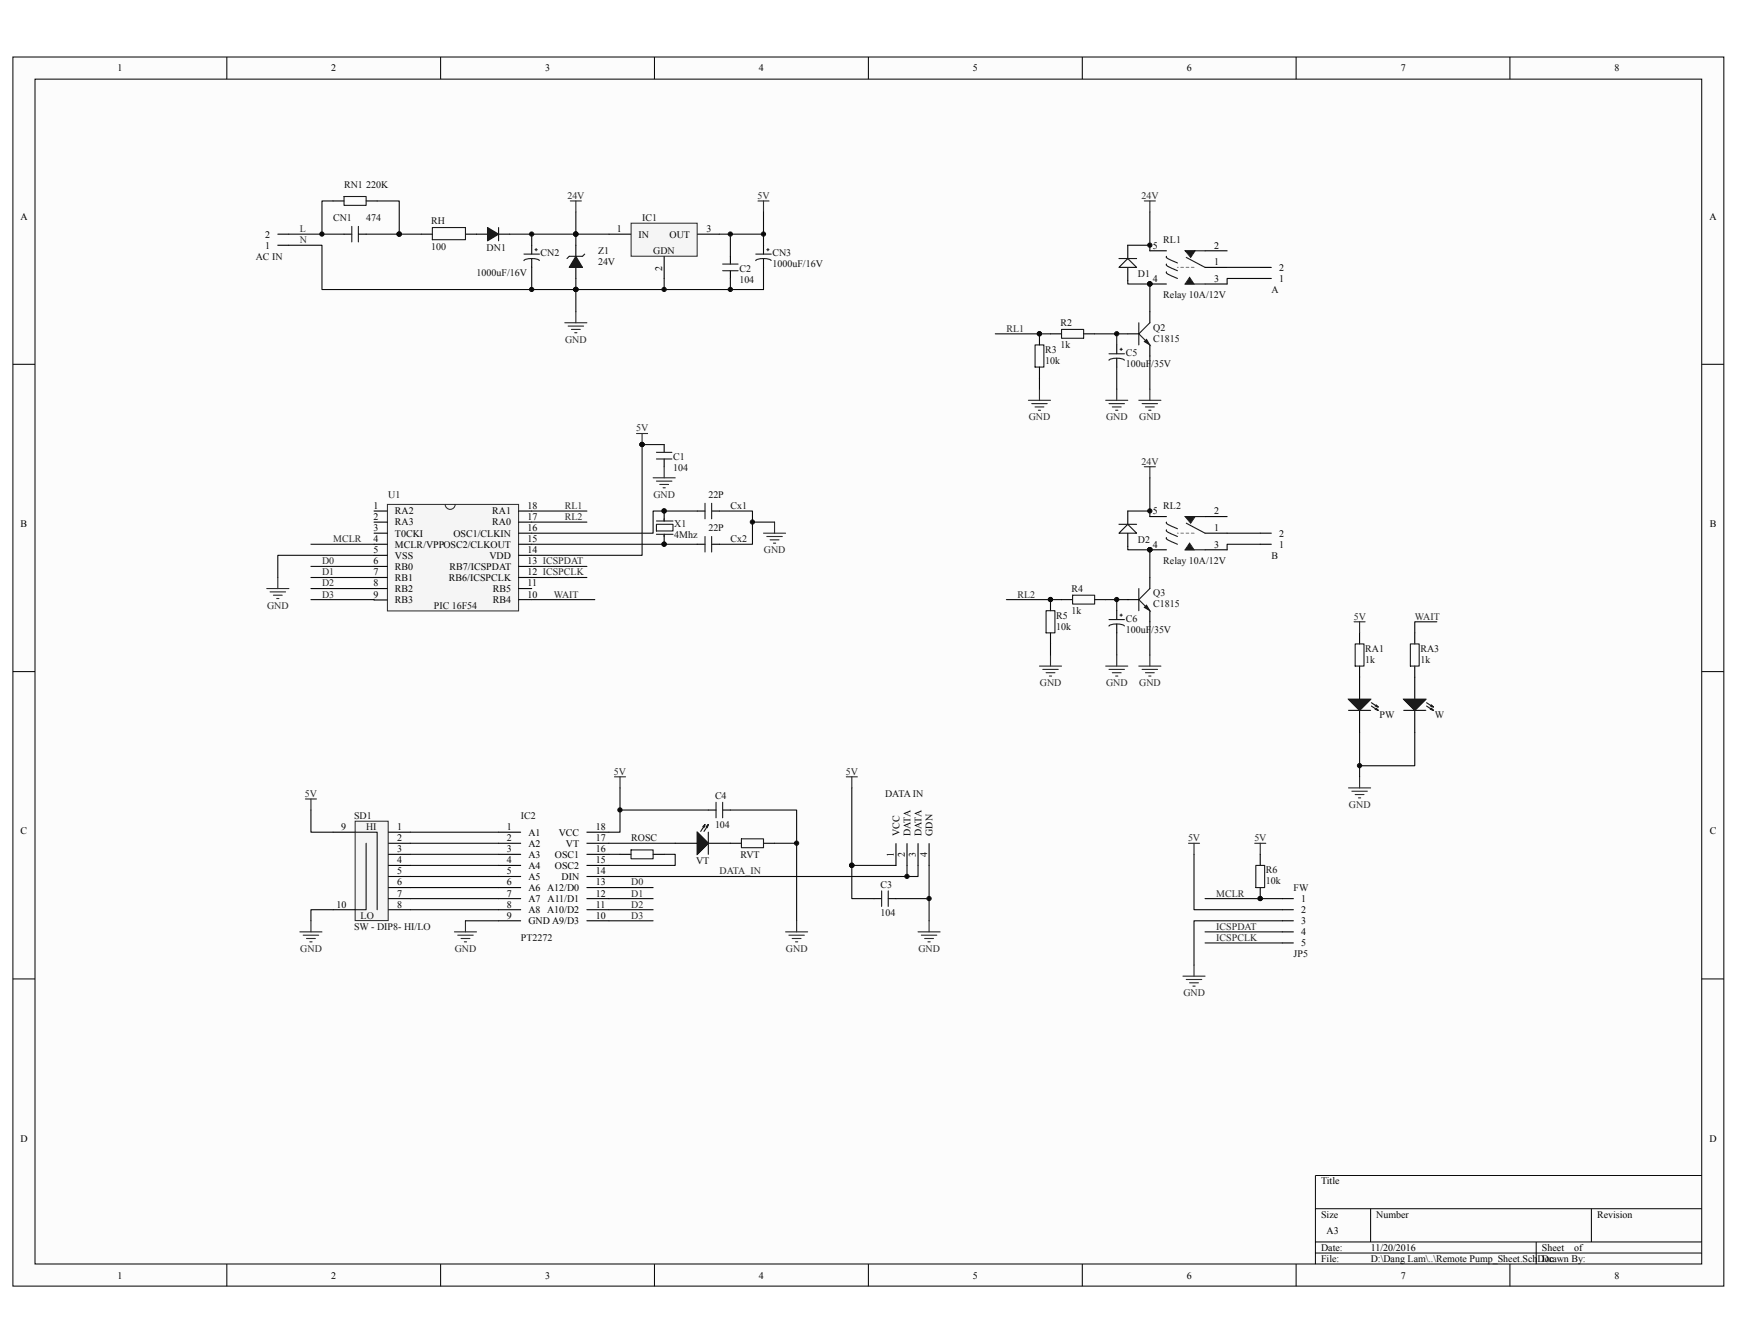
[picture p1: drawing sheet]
<svg xmlns="http://www.w3.org/2000/svg" width="279mm" height="216mm" viewBox="0 0 279 216" stroke-linecap="round" stroke-linejoin="round" font-family="sans-serif">
<path d="M2.1 9.2h275.2v197.6h-275.2z" fill="#fcfcfc"/>
<path d="M2.1 9.2h275.2v197.6h-275.2z" fill="none" stroke="#000" stroke-width=".16"/>
<path d="M5.7 12.7h268v190.5h-268z" fill="#fcfcfc"/>
<g fill="none" stroke="#000" stroke-width=".16">
<path d="M5.6 12.7h268.1v190.5h-268.1zM36.5 9.2v3.5M70.9 9.2v3.5M105.3 9.2v3.5M139.7 9.2v3.5M174.1 9.2v3.5M208.5 9.2v3.5M242.9 9.2v3.5M2.1 58.6h3.5M273.7 58.6h3.6M2.1 108h3.5M273.7 108h3.6"/>
<path d="M2.1 157.4h3.5M273.7 157.4h3.6M211.6 194.3h62.1M211.6 199.7h62.1M220.5 194.3v5.4M247.1 199.7v3.5M256 194.3v5.4M273.7 189h-62.1v14.2M36.5 203.2v3.6M70.9 203.2v3.6M105.3 203.2v3.6M139.7 203.2v3.6"/>
<path d="M174.1 203.2v3.6M208.5 203.2v3.6M211.6 201.4h62.1M242.9 203.2v3.6"/>
</g>
<g fill="none" stroke="#262626" stroke-width=".18">
<path d="M184.1 32.3h1.7M185 32.3v1.8M102.4 69.7h1.8M103.3 69.7v1.8M105.1 76.8h3.5M105.6 77.3h2.5M106.1 77.9h1.4M106.7 78.4h.3M106.8 75v1.8M183.2 64.4h3.5M183.7 64.9h2.5M184.2 65.4h1.5"/>
<path d="M184.8 66h.3M185 62.6v1.8M191.2 135.6h1.7M192.1 135.6v1.7M201.8 135.6h1.8M202.7 135.6v1.7M190.3 156.9h3.5M190.8 157.5h2.5M191.3 158h1.5M191.9 158.5h.3M192.1 155.1v1.8"/>
</g>
<g fill="#0e0e0e" stroke="#0e0e0e" stroke-width=".16">
<circle cx="103.3" cy="71.5" r=".34"/>
<circle cx="202.7" cy="144.4" r=".34"/>
<circle cx="106.8" cy="87.5" r=".34"/>
<circle cx="106.8" cy="82.1" r=".34"/>
<circle cx="185" cy="39.4" r=".34"/>
</g>
<g fill="none" stroke="#000" stroke-width=".18">
<path d="M169 53.7h1.8M174.3 53.7h1.8M106.8 71.5v1.2M106.8 73.8v1.2M106.8 82.2v1.6M106.8 85.9v1.6M112.2 82.2h1.2M112.2 87.5h1.2M114.5 82.2h1.2M114.5 87.5h1.2M202.7 87.5h1.8M202.7 85.7h1.8"/>
<path d="M218.7 108.9v3.5M218.7 114.3v3.5M202.7 137.3v1.8M202.7 142.7v1.8M206.3 144.5h1.7M206.3 146.2h1.7M206.3 148h1.7M206.3 149.8h1.7M206.3 151.6h1.7"/>
</g>
<g fill="none" stroke="#1c1c1c" stroke-width=".18">
<path d="M170.8 53h3.5v1.4h-3.5zM105.6 73.8h2.5M105.6 72.7h2.5M105.6 84.3h2.7v1.1h-2.7zM105.6 85.9h2.7M105.6 83.8h2.7M106.8 83.4v.4M106.8 85.9v.3M113.4 80.9v2.5M113.4 86.2v2.5M114.5 80.9v2.5M114.5 86.2v2.5"/>
<path d="M202 139.1h1.4v3.6h-1.4z"/>
</g>
<path d="M181.4 39.4h3.6M185 34.1v6.2M85.5 91.1h8.9M85.5 92.8h8.9M192.1 137.3v8.9h14.2M193.8 144.5h12.5M193.8 149.8h12.5M193.8 151.6h12.5M206.3 148h-14.2v7.1" fill="none" stroke="#0e0e0e" stroke-width=".18"/>
<path d="M216.9 112.4h3.6l-1.8 1.8zM216.9 114.2h3.6" fill="none" stroke="#151515" stroke-width=".18"/>
<path d="M216.9 112.4h3.6l-1.8 1.8z" fill="#151515"/>
<path d="M216.9 112.4h3.6l-1.8 1.8z" fill="none" stroke="#151515" stroke-width=".16"/>
<path d="M220.6 113l1.1 .7M220.6 113.5l1.1 .7M221.4 113.3l.3 .4-.5-.2M221.4 113.8l.3 .4-.5-.2M225.8 112.4h3.5l-1.7 1.8zM225.8 114.2h3.5" fill="none" stroke="#151515" stroke-width=".18"/>
<path d="M227.6 108.9v3.5M227.6 114.3v3.5" fill="none" stroke="#000" stroke-width=".18"/>
<path d="M225.8 112.4h3.5l-1.7 1.8z" fill="#151515"/>
<path d="M225.8 112.4h3.5l-1.7 1.8z" fill="none" stroke="#151515" stroke-width=".16"/>
<path d="M229.5 113l1 .7M229.5 113.5l1 .7M230.2 113.3l.4 .4-.5-.2M230.2 113.8l.4 .4-.5-.2" fill="none" stroke="#151515" stroke-width=".18"/>
<path d="M218.7 101.7v1.8M218.7 107.1v1.8M227.6 101.7v1.8M227.6 107.1v1.8" fill="none" stroke="#000" stroke-width=".18"/>
<path d="M218 103.5h1.4v3.6h-1.4zM226.9 103.5h1.4v3.6h-1.4z" fill="none" stroke="#1c1c1c" stroke-width=".18"/>
<path d="M217.8 100h1.8M218.7 100v1.7M216.9 126.7h3.6M217.4 127.2h2.5M218 127.7h1.4M218.5 128.3h.4M218.7 124.9v1.8" fill="none" stroke="#262626" stroke-width=".18"/>
<path d="M231.1 100h-3.5v1.7M218.7 117.8v7.1" fill="none" stroke="#0e0e0e" stroke-width=".18"/>
<path d="M62.3 81.1h21.1v17.1h-21.1z" fill="#f5f5f5"/>
<path d="M62.3 81.1h21.1v17.1h-21.1zM73.2 81.1a.81 .81 0 0 1-.8 .8 .81 .81 0 0 1-.8-.8" fill="none" stroke="#262626" stroke-width=".16"/>
<g fill="none" stroke="#000" stroke-width=".18">
<path d="M185 40.3h2.6M185 45.7h2.6M193.8 43h3.6M193.8 40.3h3.6M193.8 45.7h3.6M60.2 82.2h2.1M60.2 83.9h2.1M60.2 85.7h2.1M60.2 87.5h2.1M60.2 89.3h2.1M60.2 91.1h2.1M60.2 92.8h2.1"/>
<path d="M60.2 94.6h2.1M60.2 96.4h2.1M83.4 82.2h2.1M83.4 83.9h2.1M83.4 85.7h2.1M83.4 87.5h2.1M83.4 89.3h2.1M83.4 91.1h2.1M83.4 92.8h2.1M83.4 94.6h2.1M83.4 96.4h2.1"/>
</g>
<path d="M85.5 87.5h26.7M112.2 82.2h-7.1v3.5h-19.6M115.7 82.2h5.3v5.3h-5.3M121 83.9h3.6" fill="none" stroke="#0e0e0e" stroke-width=".18"/>
<path d="M122.8 85.7h3.6M123.3 86.2h2.5M123.9 86.8h1.4M124.4 87.3h.4M124.6 83.9v1.8" fill="none" stroke="#262626" stroke-width=".18"/>
<g fill="#0e0e0e" stroke="#0e0e0e" stroke-width=".16">
<circle cx="121" cy="83.9" r=".34"/>
<circle cx="185" cy="45.6" r=".34"/>
</g>
<path d="M187.6 42.5v.1l.2 .2 1.6 .7M187.6 43.7v.2l.2 .2 1.6 .7M187.6 41.2v.2l.2 .2 1.6 .7" fill="none" stroke="#1c1c1c" stroke-width=".18"/>
<path d="M190.6 40.3h1.6l-.7 1.1z" fill="#1c1c1c"/>
<path d="M190.6 40.3h1.6l-.7 1.1z" fill="none" stroke="#1c1c1c" stroke-width=".16"/>
<path d="M191.3 44.6l.8 1.1h-1.5z" fill="#1c1c1c"/>
<path d="M191.3 44.6l.8 1.1h-1.5z" fill="none" stroke="#1c1c1c" stroke-width=".16"/>
<path d="M166.5 55.5h1.4v3.5h-1.4zM190.6 45.7h3.2M190.6 40.3h3.2M190.8 41.4l3 1.6M187.6 85.2v.1l.2 .2 1.6 .7M187.6 86.4v.2l.2 .2 1.6 .7M187.6 83.9v.2l.2 .2 1.6 .7" fill="none" stroke="#1c1c1c" stroke-width=".18"/>
<path d="M192.1 43h-2.7" fill="none" stroke="#808080" stroke-width=".18" stroke-dasharray=".4 .4"/>
<g fill="#0e0e0e" stroke="#0e0e0e" stroke-width=".16">
<circle cx="185" cy="45.6" r=".34"/>
<circle cx="185" cy="82.1" r=".34"/>
<circle cx="167.2" cy="53.7" r=".34"/>
<circle cx="185" cy="88.4" r=".34"/>
</g>
<path d="M184.1 75h1.7M185 75v1.8M183.2 107.1h3.5M183.7 107.6h2.5M184.2 108.1h1.5M184.8 108.7h.3M185 105.3v1.8" fill="none" stroke="#262626" stroke-width=".18"/>
<path d="M185 76.8v6.2M161.9 96.4h8.9M181.4 82.2h3.6M185 100v5.3" fill="none" stroke="#0e0e0e" stroke-width=".18"/>
<path d="M167.2 53.7v1.8M167.2 59v1.8M185 83h2.6M185 88.4h2.6M193.8 85.7h3.6M193.8 83h3.6M193.8 88.4h3.6" fill="none" stroke="#000" stroke-width=".18"/>
<path d="M190.6 83h1.6l-.7 1.1z" fill="#1c1c1c"/>
<path d="M190.6 83h1.6l-.7 1.1z" fill="none" stroke="#1c1c1c" stroke-width=".16"/>
<path d="M191.3 87.3l.8 1.1h-1.5z" fill="#1c1c1c"/>
<path d="M191.3 87.3l.8 1.1h-1.5z" fill="none" stroke="#1c1c1c" stroke-width=".16"/>
<g fill="none" stroke="#1c1c1c" stroke-width=".18">
<path d="M178.4 56.9h2.5M180.2 56.2h.3M180.3 56v.3M180.9 57.9a2.48 2.48 0 0 0-2.5 0M183.2 51.9v3.6M185 51.9l-1.8 1.8 1.4 1.4M168.3 98.2h1.4v3.5h-1.4zM172.5 95.7h3.6v1.4h-3.6zM178.4 99.6h2.5M180.2 98.9h.3M180.3 98.7v.4M190.6 88.4h3.2"/>
<path d="M190.6 83h3.2M190.8 84.1l3 1.6M180.9 100.6a2.48 2.48 0 0 0-2.5 .1"/>
</g>
<path d="M192.1 85.7h-2.7" fill="none" stroke="#808080" stroke-width=".18" stroke-dasharray=".4 .4"/>
<g fill="#0e0e0e" stroke="#0e0e0e" stroke-width=".16">
<circle cx="185" cy="88.4" r=".34"/>
<circle cx="169" cy="96.4" r=".34"/>
<circle cx="218.7" cy="123.1" r=".34"/>
<circle cx="179.6" cy="96.4" r=".34"/>
<circle cx="179.6" cy="53.7" r=".34"/>
</g>
<path d="M179.6 55.5v1.4M179.6 57.6v1.4M202.7 44.8h1.8M202.7 43h1.8M169 96.4v1.8M170.8 96.4h1.7M176.1 96.4h1.8M179.6 98.2v1.4M169 101.7v1.8M179.6 100.3v1.4" fill="none" stroke="#000" stroke-width=".18"/>
<g fill="none" stroke="#262626" stroke-width=".18">
<path d="M165.4 64.4h3.6M166 64.9h2.4M166.5 65.4h1.4M167 66h.4M167.2 62.6v1.8M177.9 64.4h3.5M178.4 64.9h2.5M178.9 65.4h1.4M179.5 66h.3M179.6 62.6v1.8M42.9 94.6h3.6M43.4 95.2h2.5"/>
<path d="M44 95.7h1.4M44.5 96.2h.4M44.7 92.8v1.8M167.2 107.1h3.6M167.7 107.6h2.5M168.3 108.1h1.4M168.8 108.7h.4M169 105.3v1.8M177.9 107.1h3.5M178.4 107.6h2.5M178.9 108.1h1.4M179.5 108.7h.3"/>
<path d="M179.6 105.3v1.8"/>
</g>
<g fill="none" stroke="#0e0e0e" stroke-width=".18">
<path d="M179.6 53.7v1.8M179.6 59v3.6M185 57.2v5.4M167.2 60.8v1.8M50 87.5h10.2M60.2 89.3h-15.5v3.5M85.5 82.2h8.9M85.5 83.9h8.9M85.5 96.4h10.2M177.9 96.4h3.5M179.6 96.4v1.8M169 103.5v1.8"/>
<path d="M179.6 101.7v3.6M227.6 117.8v5.3h-8.9"/>
</g>
<path d="M184.4 54.6l.6 .8-.9-.5z" fill="#1c1c1c"/>
<path d="M184.4 54.6l.6 .9-.9-.6z" fill="none" stroke="#1c1c1c" stroke-width=".16"/>
<path d="M181.4 53.7h1.8M185 50.1v1.8M185 55.5v1.7" fill="none" stroke="#000" stroke-width=".18"/>
<path d="M183.2 94.6v3.6M185 94.6l-1.8 1.8 1.4 1.4" fill="none" stroke="#1c1c1c" stroke-width=".18"/>
<path d="M184.4 97.3l.6 .9-.9-.6z" fill="#1c1c1c"/>
<path d="M184.4 97.3l.6 .9-.9-.6z" fill="none" stroke="#1c1c1c" stroke-width=".16"/>
<g fill="none" stroke="#000" stroke-width=".18">
<path d="M181.4 39.4v2.1M181.4 43v2.1M181.4 96.4h1.8M181.4 82.2v2.1M181.4 85.8v2.1M185 92.8v1.8M185 98.2v1.8M80.2 133.8h3.5M80.2 135.6h3.5M80.2 137.3h3.5M80.2 139.1h3.5M94.4 133.8h3.6"/>
<path d="M94.4 135.6h3.6M94.4 137.3h3.6M94.4 139.1h3.6M108.6 135.6h3.5M114 135.6h3.5M144.1 135.6v3.5M145.9 135.6v3.5M147.7 135.6v3.5M149.4 135.6v3.5M80.2 140.9h3.5M80.2 142.7h3.5M80.2 144.5h3.5"/>
<path d="M80.2 146.2h3.5M80.2 148h3.5M94.4 140.9h3.6M94.4 142.7h3.6M94.4 144.5h3.6M94.4 146.2h3.6M94.4 148h3.6"/>
</g>
<path d="M180 41.6h2.8M181.4 41.6l1.4 1.4h-2.8zM180 84.3h2.8M181.4 84.3l1.4 1.4h-2.8z" fill="none" stroke="#131313" stroke-width=".18"/>
<path d="M98.8 124.9h1.8M99.7 124.9v1.8M73.1 149.8h3.5M73.6 150.3h2.5M74.2 150.9h1.4M74.7 151.4h.3M74.9 148v1.8" fill="none" stroke="#262626" stroke-width=".18"/>
<path d="M99.7 126.7v7.1h-1.7M98 142.7h7.1M98 144.5h7.1M98 146.2h7.1M98 148h7.1" fill="none" stroke="#0e0e0e" stroke-width=".18"/>
<path d="M112.2 133.8l1.7 1.8-1.7 1.7zM113.9 133.8v3.5" fill="none" stroke="#151515" stroke-width=".18"/>
<path d="M112.2 133.8l1.7 1.8-1.7 1.7z" fill="#151515"/>
<path d="M112.2 133.8l1.7 1.8-1.7 1.7z" fill="none" stroke="#151515" stroke-width=".16"/>
<path d="M113 132.9l.4-.4-.2 .6M113.4 132.6l-.7 1.1M113.6 132.9l.3-.4-.1 .6M113.9 132.6l-.7 1.1" fill="none" stroke="#151515" stroke-width=".18"/>
<path d="M98 135.6h10.6M98 137.3h1.7M99.7 130.2h14.2M106.8 137.3h1.8v1.8h-10.6M117.5 130.2h10.6v17.8M145.9 139.1v1.8M147.7 139.1v1.8h-49.7M149.4 139.1v8.9M74.9 148h5.3M144.1 144.5h5.3" fill="none" stroke="#0e0e0e" stroke-width=".18"/>
<g fill="none" stroke="#000" stroke-width=".18">
<path d="M53.6 133.8h3.5M62.4 137.3h3.6M62.4 135.6h3.6M62.4 133.8h3.6M62.4 139.1h3.6M99.7 137.3h1.8M105.1 137.3h1.7M113.9 130.2h1.3M116.2 130.2h1.3M117.5 135.6h1.8M122.8 135.6h1.8M53.6 146.2h3.5"/>
<path d="M62.4 144.5h3.6M62.4 140.9h3.6M62.4 142.7h3.6M62.4 146.2h3.6M140.6 144.5h1.2M142.9 144.5h1.2"/>
</g>
<path d="M101.5 136.6h3.6v1.5h-3.6zM115.2 129v2.5M116.2 129v2.5M119.3 134.9h3.5v1.4h-3.5zM141.8 143.2v2.5M142.9 143.2v2.5" fill="none" stroke="#1c1c1c" stroke-width=".18"/>
<path d="M136.1 124.9h1.8M137 124.9v1.8M126.4 149.8h3.5M126.9 150.3h2.5M127.4 150.9h1.4M128 151.4h.3M128.1 148v1.8M147.7 149.8h3.5M148.2 150.3h2.5M148.7 150.9h1.5M149.3 151.4h.3M149.4 148v1.8" fill="none" stroke="#262626" stroke-width=".18"/>
<g fill="#0e0e0e" stroke="#0e0e0e" stroke-width=".16">
<circle cx="99.7" cy="130.2" r=".34"/>
<circle cx="145.9" cy="140.9" r=".34"/>
<circle cx="149.4" cy="144.4" r=".34"/>
</g>
<path d="M57.1 132h5.3v16h-5.3z" fill="#f5f5f5"/>
<path d="M57.1 132h5.3v16h-5.3z" fill="none" stroke="#262626" stroke-width=".16"/>
<path d="M57.1 133.8h3.6v12.4M58.9 135.6v10.6h-1.8" fill="none" stroke="#141414" stroke-width=".18"/>
<path d="M49.1 128.4h1.8M50 128.4v1.8M48.2 149.8h3.6M48.8 150.3h2.5M49.3 150.9h1.4M49.8 151.4h.4M50 148v1.8" fill="none" stroke="#262626" stroke-width=".18"/>
<g fill="none" stroke="#0e0e0e" stroke-width=".18">
<path d="M50 91.1h10.2M50 92.8h10.2M50 94.6h10.2M50 130.2v3.6h3.6M66 139.1h14.2M66 133.8h14.2M66 135.6h14.2M66 137.3h14.2M137 139.1v5.4h3.6M137 126.7v12.4M137 139.1h7.1M53.6 146.2h-3.6v1.8"/>
<path d="M66 140.9h14.2M66 142.7h14.2M66 144.5h14.2M66 146.2h14.2"/>
</g>
<circle cx="137" cy="139.1" r=".34" fill="#0e0e0e" stroke="#0e0e0e" stroke-width=".16"/>
<path d="M44.7 39.4h1.8M44.7 37.6h1.8M76.6 37.6h1.8M80.2 37.6h1.8M122.8 39.4v1.5M122.8 41.6v1.4" fill="none" stroke="#000" stroke-width=".18"/>
<path d="M123.5 40v.3M121.6 40.9h2.5M123.3 40.1h.4M124 41.9a2.48 2.48 0 0 0-2.4 0" fill="none" stroke="#1c1c1c" stroke-width=".18"/>
<path d="M78.4 36.6l1.8 1-1.8 1.1z" fill="#1c1c1c"/>
<path d="M55.3 31.6h3.6v1.4h-3.6zM56.6 36.4v2.5M57.6 36.4v2.5M69.5 36.6h5.4v1.9h-5.4zM78.4 36.6l1.8 1-1.8 1.1zM80.2 36.6v2.1" fill="none" stroke="#1c1c1c" stroke-width=".18"/>
<path d="M53.6 32.3h1.7M55.3 37.6h1.3M57.6 37.6h1.3M58.9 32.3h1.8M67.8 37.6h1.7M74.9 37.6h1.7M92.6 39.4v1.8M92.6 43v1.8" fill="none" stroke="#000" stroke-width=".18"/>
<path d="M46.5 37.6h8.8M53.6 32.3h-1.8v5.3M58.9 37.6h5.3" fill="none" stroke="#0e0e0e" stroke-width=".18"/>
<g fill="#0e0e0e" stroke="#0e0e0e" stroke-width=".16">
<circle cx="51.8" cy="37.6" r=".34"/>
<circle cx="64.2" cy="37.6" r=".34"/>
</g>
<path d="M92.6 41.2l1.1 1.8h-2.1z" fill="#1c1c1c"/>
<path d="M86.2 40v.3M84.3 40.9h2.5M86.1 40.1h.3M86.7 41.9a2.48 2.48 0 0 0-2.4 0M91.6 41.2h2.1M92.6 41.2l1.1 1.8h-2.1z" fill="none" stroke="#1c1c1c" stroke-width=".18"/>
<path d="M91.6 41.2l-.4 .4M94 40.9l-.3 .3" fill="none" stroke="#141414" stroke-width=".18"/>
<path d="M91.7 32.3h1.8M92.6 32.3v1.8M121.9 32.3h1.8M122.8 32.3v1.8M90.9 51.9h3.5M91.4 52.4h2.5M91.9 53h1.4M92.4 53.5h.4M92.6 50.1v1.8" fill="none" stroke="#262626" stroke-width=".18"/>
<path d="M46.5 39.4h5.3v7.1h71v-3.5M82 37.6h16M85.5 37.6v1.8M92.6 34.1v5.3M115.7 37.6h7.1M122.8 34.1v5.3M85.5 43v3.5M92.6 44.8v5.3M106.8 44.8v1.7" fill="none" stroke="#0e0e0e" stroke-width=".18"/>
<g fill="#0e0e0e" stroke="#0e0e0e" stroke-width=".16">
<circle cx="92.6" cy="37.6" r=".34"/>
<circle cx="92.6" cy="46.5" r=".34"/>
<circle cx="106.8" cy="46.5" r=".34"/>
<circle cx="85.5" cy="37.6" r=".34"/>
<circle cx="85.5" cy="46.5" r=".34"/>
<circle cx="122.8" cy="37.6" r=".34"/>
</g>
<path d="M85.5 39.4v1.5M85.5 41.6v1.4" fill="none" stroke="#000" stroke-width=".18"/>
<path d="M101.5 35.9h10.6v5.3h-10.6z" fill="#f5f5f5"/>
<path d="M101.5 35.9h10.6v5.3h-10.6z" fill="none" stroke="#262626" stroke-width=".16"/>
<path d="M98 37.6h3.5M112.2 37.6h3.5M106.8 41.3v3.5M117.5 41.2v1.3M117.5 43.5v1.3" fill="none" stroke="#000" stroke-width=".18"/>
<path d="M116.2 43.5h2.5M116.2 42.5h2.5" fill="none" stroke="#1c1c1c" stroke-width=".18"/>
<g fill="none" stroke="#0e0e0e" stroke-width=".18">
<path d="M60.7 32.3h3.5v5.3h3.6M117.5 37.6v3.6M117.5 44.8v1.7M160.1 53.7h8.9M176.1 53.7h5.3M181.4 45.1v.6h3.6v4.4M197.4 43h5.3M202.7 44.8h-5.3v.9M106.8 71.5h-3.5v17.8h-17.8M50 96.4h10.2M181.4 87.9v.5h3.6v4.4M197.4 85.7h5.3"/>
<path d="M202.7 87.5h-5.3v.9M124.6 135.6h3.5"/>
</g>
<g fill="#0e0e0e" stroke="#0e0e0e" stroke-width=".16">
<circle cx="117.5" cy="37.6" r=".34"/>
<circle cx="117.5" cy="46.5" r=".34"/>
<circle cx="128.1" cy="135.5" r=".34"/>
<circle cx="103.3" cy="71.5" r=".34"/>
<circle cx="185" cy="45.6" r=".34"/>
<circle cx="185" cy="88.4" r=".34"/>
<circle cx="64.2" cy="37.6" r=".34"/>
</g>
<g font-size="1.6">
<text x="18.9" y="11.5">1</text>
<text x="53.3" y="11.5">2</text>
<text x="87.7" y="11.5">3</text>
<text x="122.1" y="11.5">4</text>
<text x="156.5" y="11.5">5</text>
<text x="190.9" y="11.5">6</text>
<text x="225.3" y="11.5">7</text>
<text x="259.7" y="11.5">8</text>
<text x="3.3" y="35.3">A</text>
<text x="275" y="35.3">A</text>
<text x="42.7" y="40">1</text>
<text x="42.7" y="38.2">2</text>
<text x="99.2" y="37.3">1</text>
<text x="102.7" y="38.2">IN</text>
<text x="107.7" y="38.2">OUT</text>
<text x="113.7" y="37.3">3</text>
<text x="185.4" y="40">5</text>
<text x="195.3" y="40">2</text>
<text x="106.5" y="43.5" transform="rotate(-90 106.5 43.5)">2</text>
<text x="185.4" y="45.3">4</text>
<text x="195.3" y="42.6">1</text>
<text x="195.3" y="45.3">3</text>
<text x="205.8" y="45.3">1</text>
<text x="205.8" y="43.5">2</text>
<text x="60.1" y="81.8">1</text>
<text x="60.1" y="83.6">2</text>
<text x="63.5" y="82.7">RA2</text>
<text x="79.2" y="82.7">RA1</text>
<text x="84.9" y="83.6">17</text>
<text x="84.9" y="81.8">18</text>
<text x="185.4" y="82.7">5</text>
<text x="195.3" y="82.7">2</text>
<text x="3.3" y="84.7">B</text>
<text x="60.1" y="85.4">3</text>
<text x="60.1" y="87.1">4</text>
<text x="60.1" y="88.9">5</text>
<text x="63.5" y="84.5">RA3</text>
<text x="63.5" y="86.3">T0CKI</text>
<text x="63.5" y="88">MCLR/VPPOSC2/CLKOUT</text>
<text x="63.5" y="89.8">VSS</text>
<text x="72.9" y="86.3">OSC1/CLKIN</text>
<text x="78.7" y="89.8">VDD</text>
<text x="79.2" y="84.5">RA0</text>
<text x="84.9" y="88.9">14</text>
<text x="84.9" y="87.1">15</text>
<text x="84.9" y="85.4">16</text>
<text x="185.4" y="88">4</text>
<text x="195.3" y="85.4">1</text>
<text x="195.3" y="88">3</text>
<text x="205.8" y="88">1</text>
<text x="205.8" y="86.3">2</text>
<text x="275" y="84.7">B</text>
<text x="60.1" y="90.7">6</text>
<text x="60.1" y="92.5">7</text>
<text x="60.1" y="94.3">8</text>
<text x="63.5" y="91.6">RB0</text>
<text x="63.5" y="93.4">RB1</text>
<text x="63.5" y="95.2">RB2</text>
<text x="72.2" y="93.4">RB6/ICSPCLK</text>
<text x="72.3" y="91.6">RB7/ICSPDAT</text>
<text x="79.3" y="95.2">RB5</text>
<text x="84.9" y="94.3">11</text>
<text x="84.9" y="92.5">12 ICSPCLK</text>
<text x="84.9" y="90.7">13 ICSPDAT</text>
<text x="60.1" y="96.1">9</text>
<text x="63.5" y="97">RB3</text>
<text x="79.3" y="96.9">RB4</text>
<text x="84.9" y="96.1">10</text>
<text x="3.3" y="134.1">C</text>
<text x="54.9" y="133.4">9</text>
<text x="63.9" y="133.4">1</text>
<text x="63.9" y="135.2">2</text>
<text x="63.9" y="137">3</text>
<text x="81.5" y="133.4">1</text>
<text x="81.5" y="135.2">2</text>
<text x="81.5" y="137">3</text>
<text x="85" y="134.3">A1</text>
<text x="85" y="136.1">A2</text>
<text x="85" y="137.9">A3</text>
<text x="89.2" y="137.9">OSC1</text>
<text x="89.9" y="134.3">VCC</text>
<text x="91" y="136.1">VT</text>
<text x="95.8" y="137">16</text>
<text x="95.8" y="135.2">17</text>
<text x="95.8" y="133.4">18</text>
<text x="143.8" y="137.8" transform="rotate(-90 143.8 137.8)">1</text>
<text x="144.7" y="134.4" transform="rotate(-90 144.7 134.4)">VCC</text>
<text x="145.6" y="137.8" transform="rotate(-90 145.6 137.8)">2</text>
<text x="146.4" y="134.4" transform="rotate(-90 146.4 134.4)">DATA</text>
<text x="147.3" y="137.8" transform="rotate(-90 147.3 137.8)">3</text>
<text x="148.2" y="134.4" transform="rotate(-90 148.2 134.4)">DATA</text>
<text x="149.1" y="137.8" transform="rotate(-90 149.1 137.8)">4</text>
<text x="150" y="134.4" transform="rotate(-90 150 134.4)">GDN</text>
<text x="275" y="134.1">C</text>
<text x="63.9" y="138.8">4</text>
<text x="63.9" y="140.6">5</text>
<text x="63.9" y="142.3">6</text>
<text x="81.5" y="138.8">4</text>
<text x="81.5" y="140.6">5</text>
<text x="81.5" y="142.3">6</text>
<text x="85" y="139.7">A4</text>
<text x="85" y="141.5">A5</text>
<text x="85" y="143.2">A6 A12/D0</text>
<text x="89.2" y="139.7">OSC2</text>
<text x="90.3" y="141.5">DIN</text>
<text x="95.8" y="142.3">13</text>
<text x="95.8" y="140.6">14</text>
<text x="95.8" y="138.8">15</text>
<text x="54.1" y="145.9">10</text>
<text x="63.9" y="144.1">7</text>
<text x="63.9" y="145.9">8</text>
<text x="81.5" y="144.1">7</text>
<text x="81.5" y="145.9">8</text>
<text x="81.5" y="147.7">9</text>
<text x="85" y="145">A7 A11/D1</text>
<text x="85" y="146.8">A8 A10/D2</text>
<text x="85" y="148.6">GND A9/D3</text>
<text x="95.8" y="147.7">10</text>
<text x="95.8" y="145.9">11</text>
<text x="95.8" y="144.1">12</text>
<text x="209.3" y="145">1</text>
<text x="209.3" y="146.8">2</text>
<text x="209.3" y="148.6">3</text>
<text x="209.3" y="150.3">4</text>
<text x="209.3" y="152.1">5</text>
<text x="3.3" y="183.5">D</text>
<text x="275" y="183.5">D</text>
<text x="212.5" y="190.4">Title</text>
<text x="212.5" y="195.7">Size</text>
<text x="221.4" y="195.7">Number</text>
<text x="256.9" y="195.7">Revision</text>
<text x="212.5" y="201.1">Date:</text>
<text x="212.5" y="202.9">File:</text>
<text x="213.4" y="198.4">A3</text>
<text x="220.5" y="201.1">11/20/2016</text>
<text x="220.5" y="202.9">D:\Dang Lam\..\Remote Pump_Sheet.SchDoc</text>
<text x="248" y="201.1">Sheet</text>
<text x="248" y="202.9">Drawn By:</text>
<text x="253.2" y="201.1">of</text>
<text x="18.9" y="205.5">1</text>
<text x="53.3" y="205.5">2</text>
<text x="87.7" y="205.5">3</text>
<text x="122.1" y="205.5">4</text>
<text x="156.5" y="205.5">5</text>
<text x="190.9" y="205.5">6</text>
<text x="225.3" y="205.5">7</text>
<text x="259.7" y="205.5">8</text>
</g>
<g font-size="1.6" fill="#0e0e0e">
<text x="53.6" y="35.5">CN1</text>
<text x="55.4" y="30.2">RN1</text>
<text x="58.9" y="35.5">474</text>
<text x="58.9" y="30.2">220K</text>
<text x="103.3" y="35.5">IC1</text>
<text x="41.1" y="41.7">AC IN</text>
<text x="69.4" y="36">RH</text>
<text x="69.4" y="40.2">100</text>
<text x="78.3" y="40.3">DN1</text>
<text x="87" y="41.2">CN2</text>
<text x="96.2" y="40.9">Z1</text>
<text x="105.1" y="40.9">GDN</text>
<text x="124.2" y="41.2">CN3</text>
<text x="187.1" y="39.1">RL1</text>
<text x="76.7" y="44.4">1000uF/16V</text>
<text x="96.2" y="42.6">24V</text>
<text x="118.9" y="43.7">C2</text>
<text x="118.9" y="45.5">104</text>
<text x="124.2" y="43">1000uF/16V</text>
<text x="183" y="44.6">D1</text>
<text x="187.1" y="48">Relay 10A/12V</text>
<text x="204.5" y="47.1">A</text>
<text x="170.6" y="52.4">R2</text>
<text x="185.5" y="53.1">Q2</text>
<text x="168.1" y="56.7">R3</text>
<text x="168.1" y="58.5">10k</text>
<text x="170.6" y="56">1k</text>
<text x="181.1" y="57.2">C5</text>
<text x="181.1" y="59">100uF/35V</text>
<text x="185.5" y="54.9">C1815</text>
<text x="108.3" y="74">C1</text>
<text x="108.3" y="75.8">104</text>
<text x="62.4" y="80">U1</text>
<text x="114" y="80">22P</text>
<text x="117.5" y="81.8">Cx1</text>
<text x="187.1" y="81.8">RL2</text>
<text x="108.4" y="84.6">X1</text>
<text x="108.4" y="86.4">4Mhz</text>
<text x="114" y="85.4">22P</text>
<text x="117.5" y="87.1">Cx2</text>
<text x="183" y="87.3">D2</text>
<text x="204.5" y="89.8">B</text>
<text x="172.4" y="95.2">R4</text>
<text x="185.5" y="95.9">Q3</text>
<text x="187.1" y="90.7">Relay 10A/12V</text>
<text x="69.8" y="97.9">PIC 16F54</text>
<text x="169.9" y="99.4">R5</text>
<text x="169.9" y="101.2">10k</text>
<text x="172.4" y="98.7">1k</text>
<text x="181.1" y="100">C6</text>
<text x="181.1" y="101.7">100uF/35V</text>
<text x="185.5" y="97.6">C1815</text>
<text x="219.6" y="104.8">RA1</text>
<text x="219.6" y="106.6">1k</text>
<text x="228.5" y="104.8">RA3</text>
<text x="228.5" y="106.6">1k</text>
<text x="221.9" y="115.5">PW</text>
<text x="230.8" y="115.5">W</text>
<text x="56.9" y="131.7">SD1</text>
<text x="83.8" y="131.7">IC2</text>
<text x="115" y="128.5">C4</text>
<text x="142.4" y="128.1">DATA IN</text>
<text x="58.9" y="133.4">HI</text>
<text x="101.5" y="135.2">ROSC</text>
<text x="115" y="133.1">104</text>
<text x="119.1" y="137.9">RVT</text>
<text x="112" y="139">VT</text>
<text x="141.6" y="142.7">C3</text>
<text x="203.6" y="140.4">R6</text>
<text x="203.6" y="142.2">10k</text>
<text x="208.1" y="143.2">FW</text>
<text x="56.9" y="149.5">SW - DIP8- HI/LO</text>
<text x="58" y="147.7">LO</text>
<text x="141.6" y="147.3">104</text>
<text x="83.8" y="151.2">PT2272</text>
<text x="208.1" y="153.9">JP5</text>
</g>
<g font-size="1.6" fill="#262626">
<text x="91.3" y="32">24V</text>
<text x="121.8" y="32">5V</text>
<text x="183.6" y="32">24V</text>
<text x="48.2" y="37.3">L</text>
<text x="48.2" y="39.1">N</text>
<text x="161.9" y="53.3">RL1</text>
<text x="90.9" y="55.1">GND</text>
<text x="102.3" y="69.3">5V</text>
<text x="165.5" y="67.6">GND</text>
<text x="177.9" y="67.6">GND</text>
<text x="183.2" y="67.6">GND</text>
<text x="183.6" y="74.7">24V</text>
<text x="90.9" y="81.8">RL1</text>
<text x="90.9" y="83.6">RL2</text>
<text x="105.1" y="80">GND</text>
<text x="53.6" y="87.1">MCLR</text>
<text x="122.9" y="88.9">GND</text>
<text x="51.8" y="90.7">D0</text>
<text x="51.8" y="92.5">D1</text>
<text x="51.8" y="94.3">D2</text>
<text x="43" y="97.8">GND</text>
<text x="51.8" y="96.1">D3</text>
<text x="89.1" y="96.1">WAIT</text>
<text x="163.7" y="96.1">RL2</text>
<text x="217.7" y="99.6">5V</text>
<text x="227.6" y="99.6">WAIT</text>
<text x="167.3" y="110.3">GND</text>
<text x="177.9" y="110.3">GND</text>
<text x="183.2" y="110.3">GND</text>
<text x="98.8" y="124.5">5V</text>
<text x="136.1" y="124.5">5V</text>
<text x="49" y="128.1">5V</text>
<text x="217" y="129.9">GND</text>
<text x="191.1" y="135.2">5V</text>
<text x="201.8" y="135.2">5V</text>
<text x="101.5" y="142.3">D0</text>
<text x="115.7" y="140.6">DATA_IN</text>
<text x="101.5" y="144.1">D1</text>
<text x="101.5" y="145.9">D2</text>
<text x="101.5" y="147.7">D3</text>
<text x="195.6" y="144.1">MCLR</text>
<text x="195.6" y="149.5">ICSPDAT</text>
<text x="48.3" y="153">GND</text>
<text x="73.1" y="153">GND</text>
<text x="126.4" y="153">GND</text>
<text x="147.7" y="153">GND</text>
<text x="195.6" y="151.2">ICSPCLK</text>
<text x="190.4" y="160.1">GND</text>
</g>
</svg>
